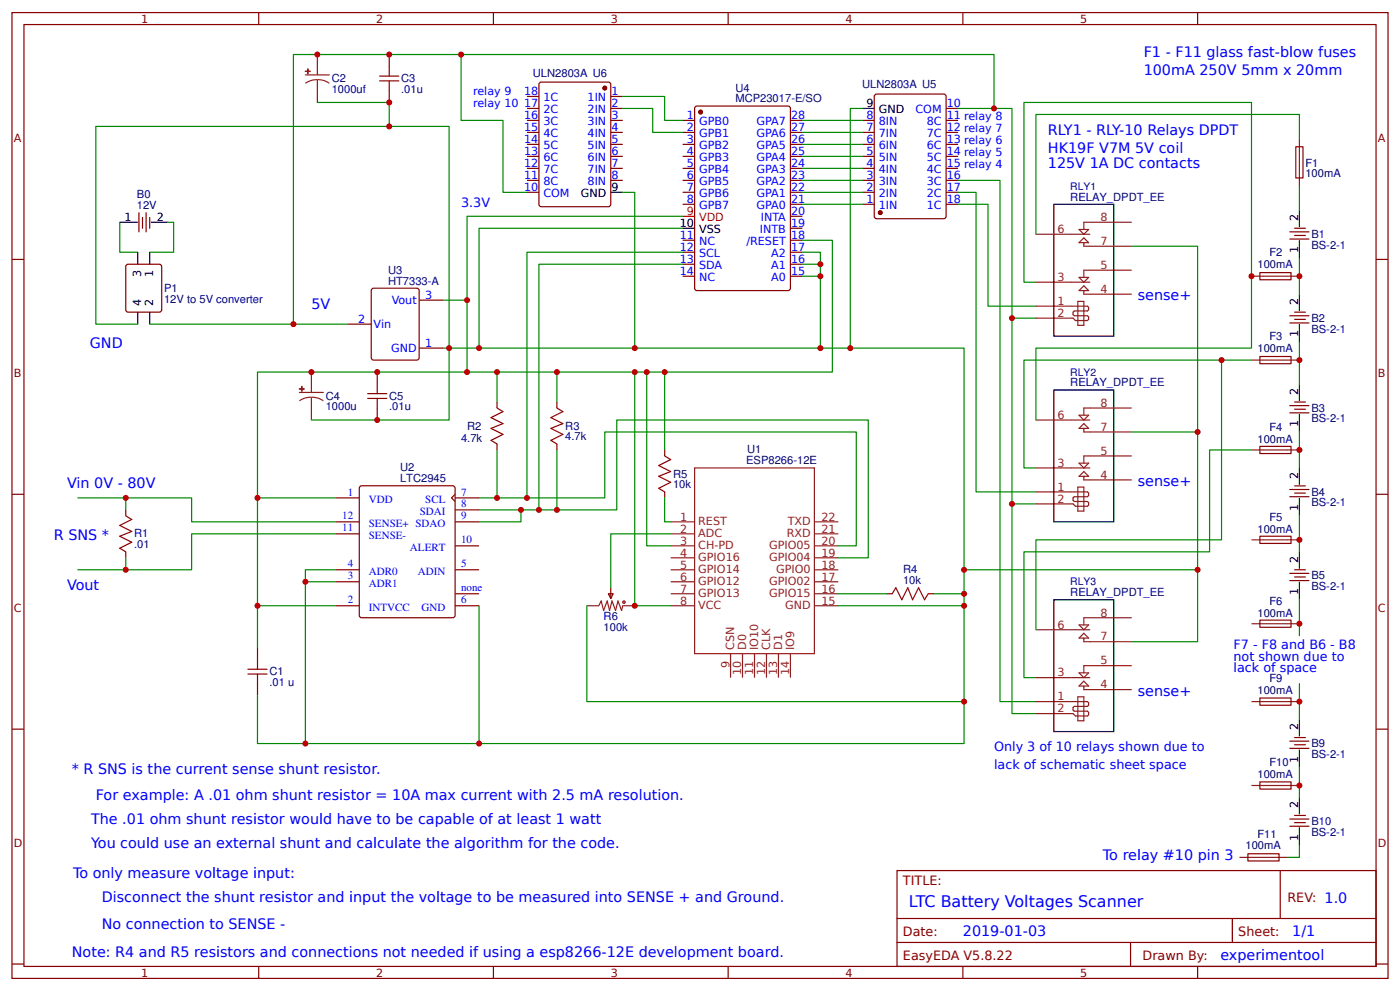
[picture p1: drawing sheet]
<svg xmlns="http://www.w3.org/2000/svg" width="309mm" height="219mm" viewBox="0 0 309 219" stroke-linecap="round" stroke-linejoin="round" font-family="sans-serif">
<g fill="none" stroke="#800" stroke-width=".26">
<path d="M2.6 2.8h304.1v213.2h-304.1zM5.3 5.4h298.7v208h-298.7zM57.1 2.8v2.6M86 12v2.7M86 20v2.6M109 2.8v2.6M119.3 18.2l15.1-.1 .5 .3v26.7l-.2 .5h-15.1l-.5-.2v-26.7zM160.9 2.8v2.6M212.7 2.8v2.6M264.6 2.8v2.6M116.4 26.6h2.7M116.4 29.2h2.7"/>
<path d="M116.4 31.9h2.7M116.4 34.5h2.7M116.4 37.2h2.7M116.4 39.8h2.7M116.4 23.9h2.7M116.4 21.3h2.7M134.9 26.6h2.7M134.9 29.2h2.7M134.9 31.9h2.7M134.9 34.5h2.7M134.9 37.2h2.7M134.9 39.8h2.7"/>
<path d="M134.9 23.9h2.7M134.9 21.3h2.7M150.8 26.6h2.7M150.8 29.2h2.7M150.8 31.9h2.7M150.8 34.5h2.7M150.8 37.2h2.7M150.8 39.8h2.7M153.7 23.5l20.4-.1 .5 .3v39.9l-.2 .5-20.4 .1-.5-.3v-40zM174.6 26.6h2.7M174.6 29.2h2.7M174.6 31.9h2.7"/>
<path d="M174.6 34.5h2.7M174.6 37.2h2.7M174.6 39.8h2.7M190.5 26.6h2.6M190.5 29.2h2.6M190.5 31.9h2.6M190.5 34.5h2.6M190.5 37.2h2.6M190.5 39.8h2.6M193.2 21l.5-.2h14.8l.4 .2 .1 26.8-.2 .4-15.1 .1-.5-.3zM209 26.6h2.7M209 29.2h2.7"/>
<path d="M209 31.9h2.7M209 34.5h2.7M209 37.2h2.7M209 39.8h2.7M209 23.9h2.7M286.3 32.4h1.6l-.1 6.9h-1.5zM2.6 57.3h2.7M27.9 58.6l.4-.3h6.9l.4 .3 .1 9.8-.2 .5h-7.2l-.4-.2zM30.7 47v4.2M31.5 48v2.4M32.3 47v4.2M33.1 48v2.4"/>
<path d="M116.4 42.5h2.7M150.8 42.5h2.7M150.8 45.1h2.7M150.8 53h2.7M150.8 55.7h2.7M150.8 58.3h2.7M174.6 42.5h2.7M174.6 45.1h2.7M174.6 53h2.7M174.6 55.7h2.7M174.6 58.3h2.7M174.6 50.4h2.7"/>
<path d="M174.6 47.8h2.7M190.5 42.5h2.6M190.5 45.1h2.6M209 42.5h2.7M209 45.1h2.7M285 52.8h4.2M285 51.2h4.2M286 50.4h2.4M286 52h2.4M304 57.3h2.7M76.7 71.6h5.3M82.3 63.7l9.8-.1 .4 .3 .1 15.1-.3 .4-9.8 .1-.4-.3-.1-15z"/>
<path d="M92.6 76.9h5.3M92.6 66.3h5.3M150.8 61h2.7M174.6 61h2.7M278.3 60.2h6.9v1.6h-6.8zM278.3 78.7h6.9v1.6h-6.8zM285 71.3h4.2M285 69.7h4.2M286 70.5h2.4M286 68.9h2.4M83.3 82.2v2.6M83.3 90.1v2.6"/>
<path d="M109.8 88.8v1.3M109.8 98v1.4M123 88.8v1.3M123 98v1.4M146.8 99.4v1.3M278.3 98.6h6.9v1.5h-6.8zM285 91.1h4.2M285 89.6h4.2M286 90.4h2.4M286 88.8h2.4M2.6 109.1h2.7M27.8 112.6v1.3"/>
<path d="M74.1 109.9h5.3M74.1 115.2h5.3M74.1 117.9h5.3M79.6 107.3h20.4l.5 .2v28.4l-.2 .4-20.4 .1-.5-.3v-28.3zM100.5 109.1l-.8 .8 .8 .8M100.5 109.9h5.3M100.5 112.6h5.3M100.5 115.2h5.3M146.8 108.6v1.3M278.3 118.4h6.9v1.6h-6.8zM285 109.7h4.2M285 108.1h4.2"/>
<path d="M286 108.9h2.4M286 107.3h2.4M304 109.1h2.7M27.8 121.8v1.4M74.1 133.7h5.3M74.1 128.5h5.3M74.1 125.8h5.3M100.5 133.7h5.3M100.5 125.8h5.3M100.5 120.5h5.3M100.5 131.1h5.3M134.4 131.1h1.1l-.6 1.1z"/>
<path d="M134.9 129.8v2.4M195.8 131.1h1.3M205.1 131.1h1.3M278.3 136.9h6.9v1.6h-6.8zM285 128.2h4.2M285 126.6h4.2M286 125.8h2.4M286 127.4h2.4M56.9 143v2.7M56.9 150.9v2.7M278.3 154.1h6.9v1.6h-6.8zM2.6 161h2.7"/>
<path d="M278.3 172.6h6.9v1.6h-6.8zM285 165.2h4.2M285 163.6h4.2M286 164.4h2.4M286 162.9h2.4M304 161h2.7M198.2 192.2h105.8v21.2h-105.8zM275.7 188.5h6.8l.1 1.6h-6.9zM282.8 192.2v10.6M285 182.4h4.2M285 180.8h4.2M286 181.6h2.4"/>
<path d="M286 180h2.4M2.6 212.9h2.7M57.1 213.4v2.6M109 213.4v2.6M160.9 213.4v2.6M198.2 202.8h105.8M198.2 208.1h105.8M212.7 213.4v2.6M249.8 208.1v5.3M264.6 213.4v2.6M272.3 202.8v5.3M304 212.9h2.7"/>
</g>
<g fill="none" stroke="#8d2323" stroke-width=".26">
<path d="M67.5 16.5h5.3M70.1 17.6l1.4 .2 1.3 .6M70.1 17.6l-1.4 .2-1.2 .6M70.1 12v4.5M70.1 17.6v5M287.1 30.6v10.5M228.9 51.7h11.9M238.4 53.6l1-1.1 1.1 1.1zM238.4 50.7h2.1l-1.1 1zM239.4 53.6v.8h10.6M250 49.1h-10.6v1.6M250 59.7h-10.6v1.6"/>
<path d="M228.9 67.6h11.3l.3 .3v.5l-.3 .3h-2.9l-.2 .2v.6l.2 .2h2.9l.3 .3v.5l-.3 .3h-2.6l-.5-.6h-8.2M228.9 62.3h11.9M238.1 66.5h1.3v5.3h-1.3zM238.4 61.3h2.1l-1.1 1zM239.4 64.2v.8h10.6M239.4 63.1l1.1 1.1h-2.1zM276.5 61h10.6M276.5 79.5h10.6M66.1 86.7h5.3M68.8 87.7l1.4 .2 1.2 .6M68.8 87.7l-1.4 .2-1.3 .6M68.8 82.2v4.5"/>
<path d="M68.8 87.7v5M228.9 92.7h11.9M238.4 91.7h2.1l-1.1 1zM239.4 94.6v.8h10.6M239.4 93.5l1.1 1.1h-2.1zM250 90.1h-10.6v1.6M276.5 99.4h10.6M148.2 115.2h5.3M148.2 117.9h5.3M153.5 103.3h26.4v41h-26.4zM179.9 115.2h5.3M179.9 117.9h5.3"/>
<path d="M228.9 103.3h11.9M228.9 108.6h11.3l.3 .3v.5l-.3 .3h-2.9l-.2 .2v.6l.2 .2h2.9l.3 .3v.5l-.3 .3h-2.6l-.5-.5h-8.2M238.1 107.6h1.3v5.2h-1.3zM238.4 105.2l1-1.1 1.1 1.1zM238.4 102.3h2.1l-1.1 1zM239.4 105.2v.8h10.6M250 100.7h-10.6v1.6M276.5 119.2h10.6M129.6 133.7h2.7l.5-1 .5 2.1 .8-2.1 .6 2.1 .5-2.1 .8 2.1 .5-2.1 .8 2.1 .3-1.1h2.6M148.2 123.2h5.3M148.2 125.8h5.3M148.2 133.7h5.3"/>
<path d="M148.2 128.5h5.3M148.2 131.1h5.3M148.2 120.5h5.3M179.9 123.2h5.3M179.9 125.8h5.3M179.9 133.7h5.3M179.9 128.5h5.3M179.9 131.1h5.3M179.9 120.5h5.3M228.9 139h11.9M238.4 138h2.1l-1.1 1zM239.4 139.8l1.1 1.1h-2.1z"/>
<path d="M250 136.4h-10.6v1.6M276.5 137.7h10.6M161.4 144.3v5.3M164 144.3v5.3M166.7 144.3v5.3M169.3 144.3v5.3M172 144.3v5.3M174.6 144.3v5.3M228.9 154.9h11.3l.3 .3v.5l-.3 .3h-2.9l-.2 .2v.6l.2 .2h2.9l.3 .3v.5l-.3 .3h-2.6l-.5-.5h-8.2M228.9 149.6h11.9M238.1 153.9h1.3v5.2h-1.3zM238.4 148.6h2.1l-1.1 1z"/>
<path d="M239.4 140.9v.8h10.6M239.4 151.5v.8h10.6M239.4 150.4l1.1 1.1h-2.1zM250 147h-10.6v1.6M276.5 154.9h10.6M276.5 173.4h10.6M273.8 189.3h10.6"/>
</g>
<g fill="none" stroke="#080" stroke-width=".26">
<path d="M101.9 12v14.6h9.2v15.9h5.3M70.1 22.6h15.9v5.3h13.2v64.8h-30.4M86 27.9h-64.8v43.7h9.2M137.6 21.3h9.2v5.3h4M137.6 23.9h6.6v5.3h6.6M177.3 39.8h13.2M177.3 37.2h13.2M177.3 34.5h13.2M177.3 31.9h13.2M177.3 29.2h13.2M177.3 26.6h13.2M190.5 23.9h-2.6v53"/>
<path d="M211.7 23.9h7.9v-11.9h-154.8v59.6M211.7 39.8h9.2v115.1h8M219.6 23.9h4v87.4h5.3M287.1 30.6v-5.3h-58.2v26.4M26.5 49.1v6.6h3.9M37 49.1h1.4v6.6h-5.3M137.6 42.5h2.6v34.4M150.8 47.8h-47.6v18.5M150.8 50.4h-45v26.5M150.8 55.7h-34.4v54.2M150.8 58.3h-31.7v54.3M177.3 55.7h3.9v21.2"/>
<path d="M177.3 53h6.6v29.2h-37.1M177.3 45.1h13.2M177.3 42.5h13.2M177.3 58.3h3.9M211.7 45.1h6.6v22.5h10.6M211.7 42.5h3.9v66.1h13.3M250 54.4h14.6v87.3h-14.6M287.1 41.1v5.3M287.1 57v8M33.1 71.6h43.6M97.9 76.9h115.1v56.8h-27.8M97.9 66.3h5.3v15.9"/>
<path d="M177.3 61h3.9M223.6 70.2h5.3M228.9 62.3h-2.7v-39.7h50.3v54.3h-47.6v15.8M269.9 79.5v39.7h-41v19.8M276.5 79.5h-50.3v23.8h2.7M287.1 75.5v9.3M109.8 99.4v10.5h-4M109.8 82.2v6.6M123 99.4v13.2h-17.2M123 82.2v6.6M140.2 82.2h6.6v17.2M142.9 82.2v38.3h5.3"/>
<path d="M250 95.4h14.6M276.5 99.4h-9.3v22.4h-41v27.8h2.7M287.1 95.4v7.9M17.2 109.9h10.6M27.8 112.6v-2.7h14.5v5.3h31.8M56.9 109.9h17.2M74.1 117.9h-31.8v7.9h-14.5v-2.6M109.8 109.9h23.8v-14.5h55.6v25.1h-4M115.1 112.6v2.6h-9.3M123 112.6h13.3v-19.9h55.5v30.5h-6.6M146.8 109.9v5.3h1.4M148.2 117.9h-13.3v11.9"/>
<path d="M223.6 111.3v46.3h5.3M287.1 113.9v7.9M17.2 125.8h10.6M56.9 133.7v9.3M67.5 128.5h6.6M74.1 125.8h-6.6v38.4h38.3M74.1 133.7h-17.2v-51.5h83.3v51.5h8M105.8 133.7v30.5h107.2v-30.5M129.6 133.7v21.2h83.4M185.2 131.1h10.6M206.4 131.1h6.6M213 125.8h51.6"/>
<path d="M287.1 132.4v8M56.9 153.6v10.6h10.6M287.1 150.9v8M287.1 169.5v6.6M287.1 186.7v2.6h-2.7"/>
</g>
<g fill="none" stroke="#a00000" stroke-width=".26">
<path d="M83.9 17.9h4.2M83.9 16.8h4.2M86 14.7v2.1M86 17.9v2.1M81.2 88h4.3M81.2 86.9h4.3M83.3 84.8v2.1M83.3 88v2.1M109.8 90.1l1.3 .8-2.6 1.3 2.6 1.3-2.6 1.1 2.6 1.3-2.6 1.3 1.3 .8M123 90.1l1.4 .8-2.7 1.3 2.7 1.3-2.7 1.1 2.7 1.3-2.7 1.3 1.3 .8M27.8 113.9l1.3 .8-2.6 1.3 2.6 1.3-2.6 1.1 2.6 1.3-2.6 1.3 1.3 .8M146.8 100.7l1.4 .8-2.7 1.3 2.7 1.3-2.7 1.1 2.7 1.3-2.7 1.3 1.3 .8"/>
<path d="M197.1 131.1l.8-1.3 1.3 2.6 1.4-2.6 1 2.6 1.3-2.6 1.4 2.6 .8-1.3M54.8 148.8h4.2M54.8 147.8h4.2M56.9 145.7v2.1M56.9 148.8v2.1"/>
<circle cx="137.8" cy="133" r=".26"/>
</g>
<g fill="none" stroke="#000" stroke-width=".26">
<path d="M190.5 23.9h2.6M26.5 49.1h3.9M30.4 55.7v2.6M33.1 55.7v2.6M33.3 49.1h3.7M134.9 42.5h2.7M150.8 50.4h2.7M232.8 45.1h13.3v29.1h-13.3zM287.1 46.4v3.7M287.1 53v4M30.4 68.9v2.7M33.1 68.9v2.7"/>
<path d="M287.1 65v3.7M287.1 71.6v3.9M232.8 86.1h13.3v29.1h-13.3zM287.1 84.8v3.7M287.1 91.4v4M287.1 103.3v3.7M287.1 109.9v4M232.8 132.4h13.3v29.1h-13.3zM287.1 121.8v3.7M287.1 128.5v3.9M287.1 158.9v3.7M287.1 165.5v4"/>
<path d="M287.1 176.1v3.7M287.1 182.7v4"/>
</g>
<g fill="#800" stroke="#800" stroke-width=".26">
<circle cx="154.8" cy="24.7" r=".4"/>
<circle cx="194.5" cy="47" r=".4"/>
<circle cx="133.6" cy="19.4" r=".4"/>
</g>
<path d="M150.8 47.8h2.7" fill="none" stroke="#f00" stroke-width=".26"/>
<g fill="#8d2323" stroke="#8d2323" stroke-width=".26">
<path d="M67.5 15.7l1 .1z"/>
<path d="M68 15.2v1.1z"/>
<path d="M66.1 85.9h1.1z"/>
<path d="M66.7 85.3v1.1z"/>
</g>
<g fill="#c00">
<circle cx="146.8" cy="82.2" r=".66"/>
<circle cx="101.9" cy="12" r=".66"/>
<circle cx="140.2" cy="76.9" r=".66"/>
<circle cx="181.2" cy="58.3" r=".66"/>
<circle cx="287.1" cy="119.2" r=".66"/>
<circle cx="287.1" cy="173.4" r=".66"/>
<circle cx="287.1" cy="137.7" r=".66"/>
<circle cx="83.3" cy="92.7" r=".66"/>
<circle cx="99.2" cy="76.9" r=".66"/>
<circle cx="86" cy="22.6" r=".66"/>
<circle cx="213" cy="125.8" r=".66"/>
<circle cx="264.6" cy="125.8" r=".66"/>
<circle cx="276.5" cy="61" r=".66"/>
<circle cx="264.6" cy="95.4" r=".66"/>
<circle cx="287.1" cy="61" r=".66"/>
<circle cx="219.6" cy="23.9" r=".66"/>
<circle cx="116.4" cy="109.9" r=".66"/>
<circle cx="103.2" cy="66.3" r=".66"/>
<circle cx="142.9" cy="82.2" r=".66"/>
<circle cx="140.2" cy="82.2" r=".66"/>
<circle cx="109.8" cy="109.9" r=".66"/>
<circle cx="123" cy="82.2" r=".66"/>
<circle cx="109.8" cy="82.2" r=".66"/>
<circle cx="56.9" cy="109.9" r=".66"/>
<circle cx="27.8" cy="125.8" r=".66"/>
<circle cx="67.5" cy="164.2" r=".66"/>
<circle cx="213" cy="133.7" r=".66"/>
<circle cx="105.8" cy="164.2" r=".66"/>
<circle cx="67.5" cy="128.5" r=".66"/>
<circle cx="56.9" cy="133.7" r=".66"/>
<circle cx="27.8" cy="109.9" r=".66"/>
<circle cx="103.2" cy="82.2" r=".66"/>
<circle cx="123" cy="112.6" r=".66"/>
<circle cx="115.1" cy="112.6" r=".66"/>
<circle cx="213" cy="131.1" r=".66"/>
<circle cx="105.8" cy="76.9" r=".66"/>
<circle cx="119.1" cy="112.6" r=".66"/>
<circle cx="64.8" cy="71.6" r=".66"/>
<circle cx="223.6" cy="70.2" r=".66"/>
<circle cx="287.1" cy="79.5" r=".66"/>
<circle cx="287.1" cy="99.4" r=".66"/>
<circle cx="223.6" cy="111.3" r=".66"/>
<circle cx="86" cy="27.9" r=".66"/>
<circle cx="68.8" cy="82.2" r=".66"/>
<circle cx="83.3" cy="82.2" r=".66"/>
<circle cx="287.1" cy="154.9" r=".66"/>
<circle cx="269.9" cy="79.5" r=".66"/>
<circle cx="140.2" cy="133.7" r=".66"/>
<circle cx="213" cy="154.9" r=".66"/>
<circle cx="187.9" cy="76.9" r=".66"/>
<circle cx="181.2" cy="76.9" r=".66"/>
<circle cx="181.2" cy="61" r=".66"/>
<circle cx="70.1" cy="12" r=".66"/>
<circle cx="86" cy="12" r=".66"/>
</g>
<text font-size="3.5" fill="#00f" x="200.8" y="200.2">LTC Battery Voltages Scanner</text>
<g font-size="3.2" fill="#00f">
<text x="252.7" y="12.6">F1 - F11 glass fast-blow fuses</text>
<text x="252.7" y="16.5">100mA 250V 5mm x 20mm</text>
<text x="231.5" y="29.8">RLY1 - RLY-10 Relays DPDT</text>
<text x="231.5" y="33.7">HK19F V7M 5V coil</text>
<text x="231.5" y="37.2">125V 1A DC contacts</text>
<text x="68.8" y="68.1">5V</text>
<text x="251.4" y="66.3">sense+</text>
<text x="19.8" y="76.9">GND</text>
<text x="14.8" y="107.8">Vin 0V - 80V</text>
<text x="251.4" y="107.3">sense+</text>
<text x="11.9" y="119.2">R SNS *</text>
<text x="14.8" y="130.3">Vout</text>
<text x="251.4" y="153.6">sense+</text>
<text x="15.9" y="170.8">* R SNS is the current sense shunt resistor.</text>
<text x="21.2" y="176.6">For example: A .01 ohm shunt resistor = 10A max current with 2.5 mA resolution.</text>
<text x="20.1" y="181.9">The .01 ohm shunt resistor would have to be capable of at least 1 watt</text>
<text x="20.1" y="187.2">You could use an external shunt and calculate the algorithm for the code.</text>
<text x="243.7" y="189.8">To relay #10 pin 3</text>
<text x="16.1" y="193.8">To only measure voltage input:</text>
<text x="22.5" y="199.1">Disconnect the shunt resistor and input the voltage to be measured into SENSE + and Ground.</text>
<text x="22.5" y="205.2">No connection to SENSE -</text>
<text x="212.7" y="206.8">2019-01-03</text>
<text x="285.5" y="206.8">1/1</text>
<text x="15.9" y="211.3">Note: R4 and R5 resistors and connections not needed if using a esp8266-12E development board.</text>
<text x="269.6" y="212.1">experimentool</text>
</g>
<g font-size="2.8" fill="#00f">
<text x="101.9" y="45.6">3.3V</text>
<text x="272.5" y="143.3">F7 - F8 and B6 - B8</text>
<text x="272.5" y="145.9">not shown due to</text>
<text x="272.5" y="148.3">lack of space</text>
<text x="219.6" y="165.8">Only 3 of 10 relays shown due to</text>
<text x="219.6" y="169.7">lack of schematic sheet space</text>
</g>
<g font-size="2.8" fill="#800">
<text x="199.5" y="195.4">TITLE:</text>
<text x="284.4" y="199.1">REV: 1.0</text>
<text x="199.5" y="206.8">Date:</text>
<text x="273.6" y="206.8">Sheet:</text>
<text x="199.5" y="212.1">EasyEDA V5.8.22</text>
<text x="252.4" y="212.1">Drawn By:</text>
</g>
<g font-size="2.5" fill="#800">
<text x="31.2" y="5">1</text>
<text x="83.1" y="5">2</text>
<text x="134.9" y="5">3</text>
<text x="186.8" y="5">4</text>
<text x="238.7" y="5">5</text>
<text x="3" y="31.4">A</text>
<text x="304.4" y="31.4">A</text>
<text x="3" y="83.2">B</text>
<text x="304.4" y="83.2">B</text>
<text x="3" y="135.1">C</text>
<text x="304.4" y="135.1">C</text>
<text x="3" y="186.9">D</text>
<text x="304.4" y="186.9">D</text>
<text x="31.2" y="215.6">1</text>
<text x="83.1" y="215.6">2</text>
<text x="134.9" y="215.6">3</text>
<text x="186.8" y="215.6">4</text>
<text x="238.7" y="215.6">5</text>
</g>
<g font-size="2.5" fill="#000080">
<text x="117.7" y="17.1">ULN2803A U6</text>
<text x="73.3" y="20.5">1000uf</text>
<text x="73.3" y="18.1">C2</text>
<text x="88.6" y="20.5">.01u</text>
<text x="88.6" y="18.1">C3</text>
<text x="162.5" y="22.6">MCP23017-E/SO</text>
<text x="162.5" y="20.2">U4</text>
<text x="190.5" y="19.4">ULN2803A U5</text>
<text x="288.4" y="39">100mA</text>
<text x="288.4" y="36.9">F1</text>
<text x="30.2" y="46.2">12V</text>
<text x="30.2" y="43.8">B0</text>
<text x="236.5" y="44.3">RELAY_DPDT_EE</text>
<text x="289.7" y="52.5">B1</text>
<text x="277.8" y="59.1">100mA</text>
<text x="280.5" y="56.5">F2</text>
<text x="289.7" y="54.9">BS-2-1</text>
<text x="36.2" y="64.4">P1</text>
<text x="85.7" y="62.8">HT7333-A</text>
<text x="85.7" y="60.5">U3</text>
<text x="36.2" y="66.8">12V to 5V converter</text>
<text x="289.7" y="71">B2</text>
<text x="277.8" y="77.7">100mA</text>
<text x="280.5" y="75">F3</text>
<text x="289.7" y="73.4">BS-2-1</text>
<text x="72" y="88.2">C4</text>
<text x="86" y="88.2">C5</text>
<text x="236.5" y="85.3">RELAY_DPDT_EE</text>
<text x="72" y="90.6">1000u</text>
<text x="86" y="90.6">.01u</text>
<text x="103.2" y="94.9">R2</text>
<text x="124.9" y="94.9">R3</text>
<text x="280.5" y="95.1">F4</text>
<text x="289.7" y="93.3">BS-2-1</text>
<text x="289.7" y="90.9">B3</text>
<text x="101.9" y="97.5">4.7k</text>
<text x="124.9" y="97.2">4.7k</text>
<text x="165" y="100.1">U1</text>
<text x="277.8" y="97.8">100mA</text>
<text x="88.4" y="106.5">LTC2945</text>
<text x="88.4" y="104.1">U2</text>
<text x="148.7" y="107.8">10k</text>
<text x="148.7" y="105.4">R5</text>
<text x="164.8" y="102.5">ESP8266-12E</text>
<text x="289.7" y="111.8">BS-2-1</text>
<text x="289.7" y="109.4">B4</text>
<text x="29.6" y="118.7">R1</text>
<text x="277.8" y="117.6">100mA</text>
<text x="280.5" y="115">F5</text>
<text x="29.6" y="121">.01</text>
<text x="199.5" y="129">10k</text>
<text x="199.5" y="126.6">R4</text>
<text x="236.5" y="131.6">RELAY_DPDT_EE</text>
<text x="289.7" y="130.3">BS-2-1</text>
<text x="289.7" y="127.9">B5</text>
<text x="133.4" y="136.9">R6</text>
<text x="277.8" y="136.1">100mA</text>
<text x="280.5" y="133.5">F6</text>
<text x="133.4" y="139.3">100k</text>
<text x="59.5" y="149.1">C1</text>
<text x="59.5" y="151.5">.01 u</text>
<text x="277.8" y="153.3">100mA</text>
<text x="280.5" y="150.7">F9</text>
<text x="289.7" y="167.3">BS-2-1</text>
<text x="289.7" y="165">B9</text>
<text x="277.8" y="171.8">100mA</text>
<text x="280.5" y="169.2">F10</text>
<text x="277.8" y="185.1">F11</text>
<text x="289.7" y="184.5">BS-2-1</text>
<text x="289.7" y="182.2">B10</text>
<text x="275.2" y="187.5">100mA</text>
</g>
<g font-size="2.5" fill="#00f">
<text x="104.5" y="21">relay 9</text>
<text x="104.5" y="23.7">relay 10</text>
<text x="115.8" y="23.7">17</text>
<text x="115.8" y="21">18</text>
<text x="120" y="22.4">1C</text>
<text x="129.8" y="22.4">1IN</text>
<text x="135.1" y="21">1</text>
<text x="135.1" y="23.7">2</text>
<text x="209.2" y="23.7">10</text>
<text x="115.8" y="29">15</text>
<text x="115.8" y="26.3">16</text>
<text x="120" y="27.6">3C</text>
<text x="120" y="25">2C</text>
<text x="129.8" y="25">2IN</text>
<text x="129.8" y="27.6">3IN</text>
<text x="135.1" y="26.3">3</text>
<text x="135.1" y="29">4</text>
<text x="151.8" y="26.3">1</text>
<text x="151.8" y="29">2</text>
<text x="154.4" y="27.6">GPB0</text>
<text x="167.1" y="27.6">GPA7</text>
<text x="174.8" y="29">27</text>
<text x="174.8" y="26.3">28</text>
<text x="191.4" y="29">7</text>
<text x="191.4" y="26.3">8</text>
<text x="194.1" y="27.6">8IN</text>
<text x="202.2" y="25">COM</text>
<text x="204.7" y="27.6">8C</text>
<text x="209.2" y="26.3">11 relay 8</text>
<text x="209.2" y="29">12 relay 7</text>
<text x="115.8" y="34.3">13</text>
<text x="115.8" y="31.6">14</text>
<text x="120" y="35.6">6C</text>
<text x="120" y="32.9">5C</text>
<text x="120" y="30.3">4C</text>
<text x="129.8" y="30.3">4IN</text>
<text x="129.8" y="32.9">5IN</text>
<text x="129.8" y="35.6">6IN</text>
<text x="135.1" y="31.6">5</text>
<text x="135.1" y="34.3">6</text>
<text x="151.8" y="31.6">3</text>
<text x="151.8" y="34.3">4</text>
<text x="154.4" y="30.3">GPB1</text>
<text x="154.4" y="32.9">GPB2</text>
<text x="154.4" y="35.6">GPB3</text>
<text x="167.1" y="35.6">GPA4</text>
<text x="167.1" y="32.9">GPA5</text>
<text x="167.1" y="30.3">GPA6</text>
<text x="174.8" y="34.3">25</text>
<text x="174.8" y="31.6">26</text>
<text x="191.4" y="34.3">5</text>
<text x="191.4" y="31.6">6</text>
<text x="194.1" y="35.6">5IN</text>
<text x="194.1" y="32.9">6IN</text>
<text x="194.1" y="30.3">7IN</text>
<text x="204.7" y="30.3">7C</text>
<text x="204.7" y="32.9">6C</text>
<text x="204.7" y="35.6">5C</text>
<text x="209.2" y="31.6">13 relay 6</text>
<text x="209.2" y="34.3">14 relay 5</text>
<text x="115.8" y="39.6">11</text>
<text x="115.8" y="36.9">12</text>
<text x="120" y="40.9">8C</text>
<text x="120" y="38.2">7C</text>
<text x="129.8" y="38.2">7IN</text>
<text x="129.8" y="40.9">8IN</text>
<text x="135.1" y="36.9">7</text>
<text x="135.1" y="39.6">8</text>
<text x="151.8" y="36.9">5</text>
<text x="151.8" y="39.6">6</text>
<text x="154.4" y="38.2">GPB4</text>
<text x="154.4" y="40.9">GPB5</text>
<text x="167.1" y="40.9">GPA2</text>
<text x="167.1" y="38.2">GPA3</text>
<text x="174.8" y="39.6">23</text>
<text x="174.8" y="36.9">24</text>
<text x="191.4" y="39.6">3</text>
<text x="191.4" y="36.9">4</text>
<text x="194.1" y="40.9">3IN</text>
<text x="194.1" y="38.2">4IN</text>
<text x="204.7" y="38.2">4C</text>
<text x="204.7" y="40.9">3C</text>
<text x="209.2" y="36.9">15 relay 4</text>
<text x="209.2" y="39.6">16</text>
<text x="115.8" y="42.2">10</text>
<text x="120" y="43.5">COM</text>
<text x="151.8" y="42.2">7</text>
<text x="151.8" y="44.8">8</text>
<text x="154.4" y="43.5">GPB6</text>
<text x="154.4" y="46.2">GPB7</text>
<text x="167.1" y="46.2">GPA0</text>
<text x="167.1" y="43.5">GPA1</text>
<text x="174.8" y="47.5">20</text>
<text x="174.8" y="44.8">21</text>
<text x="174.8" y="42.2">22</text>
<text x="191.4" y="44.8">1</text>
<text x="191.4" y="42.2">2</text>
<text x="194.1" y="46.2">1IN</text>
<text x="194.1" y="43.5">2IN</text>
<text x="204.7" y="43.5">2C</text>
<text x="204.7" y="46.2">1C</text>
<text x="209.2" y="42.2">17</text>
<text x="209.2" y="44.8">18</text>
<text x="150.2" y="52.8">11</text>
<text x="167.9" y="51.5">INTB</text>
<text x="168.1" y="48.8">INTA</text>
<text x="174.8" y="52.8">18</text>
<text x="174.8" y="50.1">19</text>
<text x="150.2" y="55.4">12</text>
<text x="150.2" y="58.1">13</text>
<text x="154.4" y="54.1">NC</text>
<text x="154.4" y="56.8">SCL</text>
<text x="154.4" y="59.4">SDA</text>
<text x="164.9" y="54.1">/RESET</text>
<text x="170.4" y="59.4">A1</text>
<text x="170.4" y="56.8">A2</text>
<text x="174.8" y="58.1">16</text>
<text x="174.8" y="55.4">17</text>
<text x="150.2" y="60.7">14</text>
<text x="154.4" y="62">NC</text>
<text x="170.4" y="62">A0</text>
<text x="174.8" y="60.7">15</text>
<text x="79.1" y="71.3">2</text>
<text x="86.5" y="67.1">Vout</text>
<text x="93.9" y="66">3</text>
<text x="82.5" y="72.4">Vin</text>
<text x="86.4" y="77.7">GND</text>
<text x="93.9" y="76.6">1</text>
</g>
<g font-size="2.5">
<text x="191.4" y="23.7">9</text>
<text x="194.1" y="25">GND</text>
<text x="128.3" y="43.5">GND</text>
<text x="135.1" y="42.2">9</text>
<text x="27.5" y="48.8">1</text>
<text x="34.7" y="48.8">2</text>
<text x="150.2" y="50.1">10</text>
<text x="154.4" y="51.5">VSS</text>
<text x="286.8" y="48.8" transform="rotate(-90 286.8 48.8)">2</text>
<text x="286.8" y="55.9" transform="rotate(-90 286.8 55.9)">1</text>
<text x="31.2" y="61.2" transform="rotate(-90 31.2 61.2)">3</text>
<text x="33.9" y="61.2" transform="rotate(-90 33.9 61.2)">1</text>
<text x="31.2" y="67.6" transform="rotate(-90 31.2 67.6)">4</text>
<text x="33.9" y="67.6" transform="rotate(-90 33.9 67.6)">2</text>
<text x="286.8" y="67.3" transform="rotate(-90 286.8 67.3)">2</text>
<text x="286.8" y="74.5" transform="rotate(-90 286.8 74.5)">1</text>
<text x="286.8" y="87.2" transform="rotate(-90 286.8 87.2)">2</text>
<text x="286.8" y="94.3" transform="rotate(-90 286.8 94.3)">1</text>
<text x="286.8" y="105.7" transform="rotate(-90 286.8 105.7)">2</text>
<text x="286.8" y="112.8" transform="rotate(-90 286.8 112.8)">1</text>
<text x="286.8" y="124.2" transform="rotate(-90 286.8 124.2)">2</text>
<text x="286.8" y="131.4" transform="rotate(-90 286.8 131.4)">1</text>
<text x="286.8" y="161.3" transform="rotate(-90 286.8 161.3)">2</text>
<text x="286.8" y="168.4" transform="rotate(-90 286.8 168.4)">1</text>
<text x="286.8" y="178.5" transform="rotate(-90 286.8 178.5)">2</text>
<text x="286.8" y="185.6" transform="rotate(-90 286.8 185.6)">1</text>
</g>
<g font-size="2.5" fill="#f00">
<text x="151.8" y="47.5">9</text>
<text x="154.4" y="48.8">VDD</text>
</g>
<g font-size="2.5" fill="#8d2323">
<text x="233.6" y="51.5">6</text>
<text x="243.2" y="48.8">8</text>
<text x="243.2" y="59.4">5</text>
<text x="243.2" y="54.1">7</text>
<text x="233.6" y="62">3</text>
<text x="243.2" y="64.7">4</text>
<text x="233.6" y="70">2</text>
<text x="233.6" y="67.3">1</text>
<text x="243.2" y="89.8">8</text>
<text x="233.6" y="92.5">6</text>
<text x="243.2" y="95.1">7</text>
<text x="243.2" y="100.4">5</text>
<text x="233.6" y="103.1">3</text>
<text x="243.2" y="105.7">4</text>
<text x="233.6" y="111">2</text>
<text x="233.6" y="108.3">1</text>
<text x="150.3" y="115">1</text>
<text x="150.3" y="117.6">2</text>
<text x="154.3" y="116">REST</text>
<text x="154.3" y="118.7">ADC</text>
<text x="173.8" y="118.7">RXD</text>
<text x="174" y="116">TXD</text>
<text x="181.5" y="115">22</text>
<text x="181.5" y="117.6">21</text>
<text x="150.3" y="122.9">4</text>
<text x="150.3" y="125.5">5</text>
<text x="150.3" y="120.3">3</text>
<text x="154.3" y="124">GPIO16</text>
<text x="154.3" y="121.3">CH-PD</text>
<text x="169.9" y="124">GPIO04</text>
<text x="169.9" y="121.3">GPIO05</text>
<text x="181.5" y="122.9">19</text>
<text x="181.5" y="125.5">18</text>
<text x="181.5" y="120.3">20</text>
<text x="150.3" y="128.2">6</text>
<text x="150.3" y="130.8">7</text>
<text x="154.3" y="126.6">GPIO14</text>
<text x="154.3" y="129.2">GPIO12</text>
<text x="154.3" y="131.9">GPIO13</text>
<text x="169.9" y="129.2">GPIO02</text>
<text x="169.9" y="131.9">GPIO15</text>
<text x="171.5" y="126.6">GPIO0</text>
<text x="181.5" y="128.2">17</text>
<text x="181.5" y="130.8">16</text>
<text x="150.3" y="133.5">8</text>
<text x="154.3" y="134.5">VCC</text>
<text x="173.5" y="134.5">GND</text>
<text x="181.5" y="133.5">15</text>
<text x="243.2" y="136.1">8</text>
<text x="162.2" y="143.5" transform="rotate(-90 162.2 143.5)">CSN</text>
<text x="164.8" y="143.5" transform="rotate(-90 164.8 143.5)">D0</text>
<text x="167.5" y="143.5" transform="rotate(-90 167.5 143.5)">IO10</text>
<text x="170.1" y="143.5" transform="rotate(-90 170.1 143.5)">CLK</text>
<text x="172.8" y="143.5" transform="rotate(-90 172.8 143.5)">D1</text>
<text x="175.4" y="143.5" transform="rotate(-90 175.4 143.5)">IO9</text>
<text x="233.6" y="138.8">6</text>
<text x="243.2" y="141.4">7</text>
<text x="161.1" y="147.5" transform="rotate(-90 161.1 147.5)">9</text>
<text x="163.8" y="149.1" transform="rotate(-90 163.8 149.1)">10</text>
<text x="166.4" y="149.1" transform="rotate(-90 166.4 149.1)">11</text>
<text x="169.1" y="149.1" transform="rotate(-90 169.1 149.1)">12</text>
<text x="171.7" y="149.1" transform="rotate(-90 171.7 149.1)">13</text>
<text x="174.4" y="149.1" transform="rotate(-90 174.4 149.1)">14</text>
<text x="233.6" y="149.4">3</text>
<text x="243.2" y="146.7">5</text>
<text x="233.6" y="154.6">1</text>
<text x="243.2" y="152">4</text>
<text x="233.6" y="157.3">2</text>
</g>
<g font-size="2.4" fill="#00f">
<text x="76.8" y="109.4">1</text>
<text x="81.5" y="111.1">VDD</text>
<text x="92.7" y="113.8">SDAI</text>
<text x="94" y="111.1">SCL</text>
<text x="101.9" y="109.4">7</text>
<text x="101.9" y="112.1">8</text>
<text x="75.6" y="117.3">11</text>
<text x="75.6" y="114.7">12</text>
<text x="81.5" y="119.1">SENSE-</text>
<text x="81.5" y="116.4">SENSE+ SDAO</text>
<text x="101.9" y="114.7">9</text>
<text x="101.9" y="120">10</text>
<text x="76.8" y="125.3">4</text>
<text x="90.6" y="121.7">ALERT</text>
<text x="101.9" y="125.3">5</text>
<text x="76.8" y="127.9">3</text>
<text x="81.5" y="129.6">ADR1</text>
<text x="81.5" y="127">ADR0</text>
<text x="92.3" y="127">ADIN</text>
<text x="101.9" y="130.6">none</text>
<text x="76.8" y="133.2">2</text>
<text x="81.5" y="134.9">INTVCC</text>
<text x="93.1" y="134.9">GND</text>
<text x="101.9" y="133.2">6</text>
</g>
<g font-size="2.3" fill="#000080">
<text x="236.5" y="41.9">RLY1</text>
<text x="236.5" y="82.9">RLY2</text>
<text x="236.5" y="129.2">RLY3</text>
</g>
</svg>
